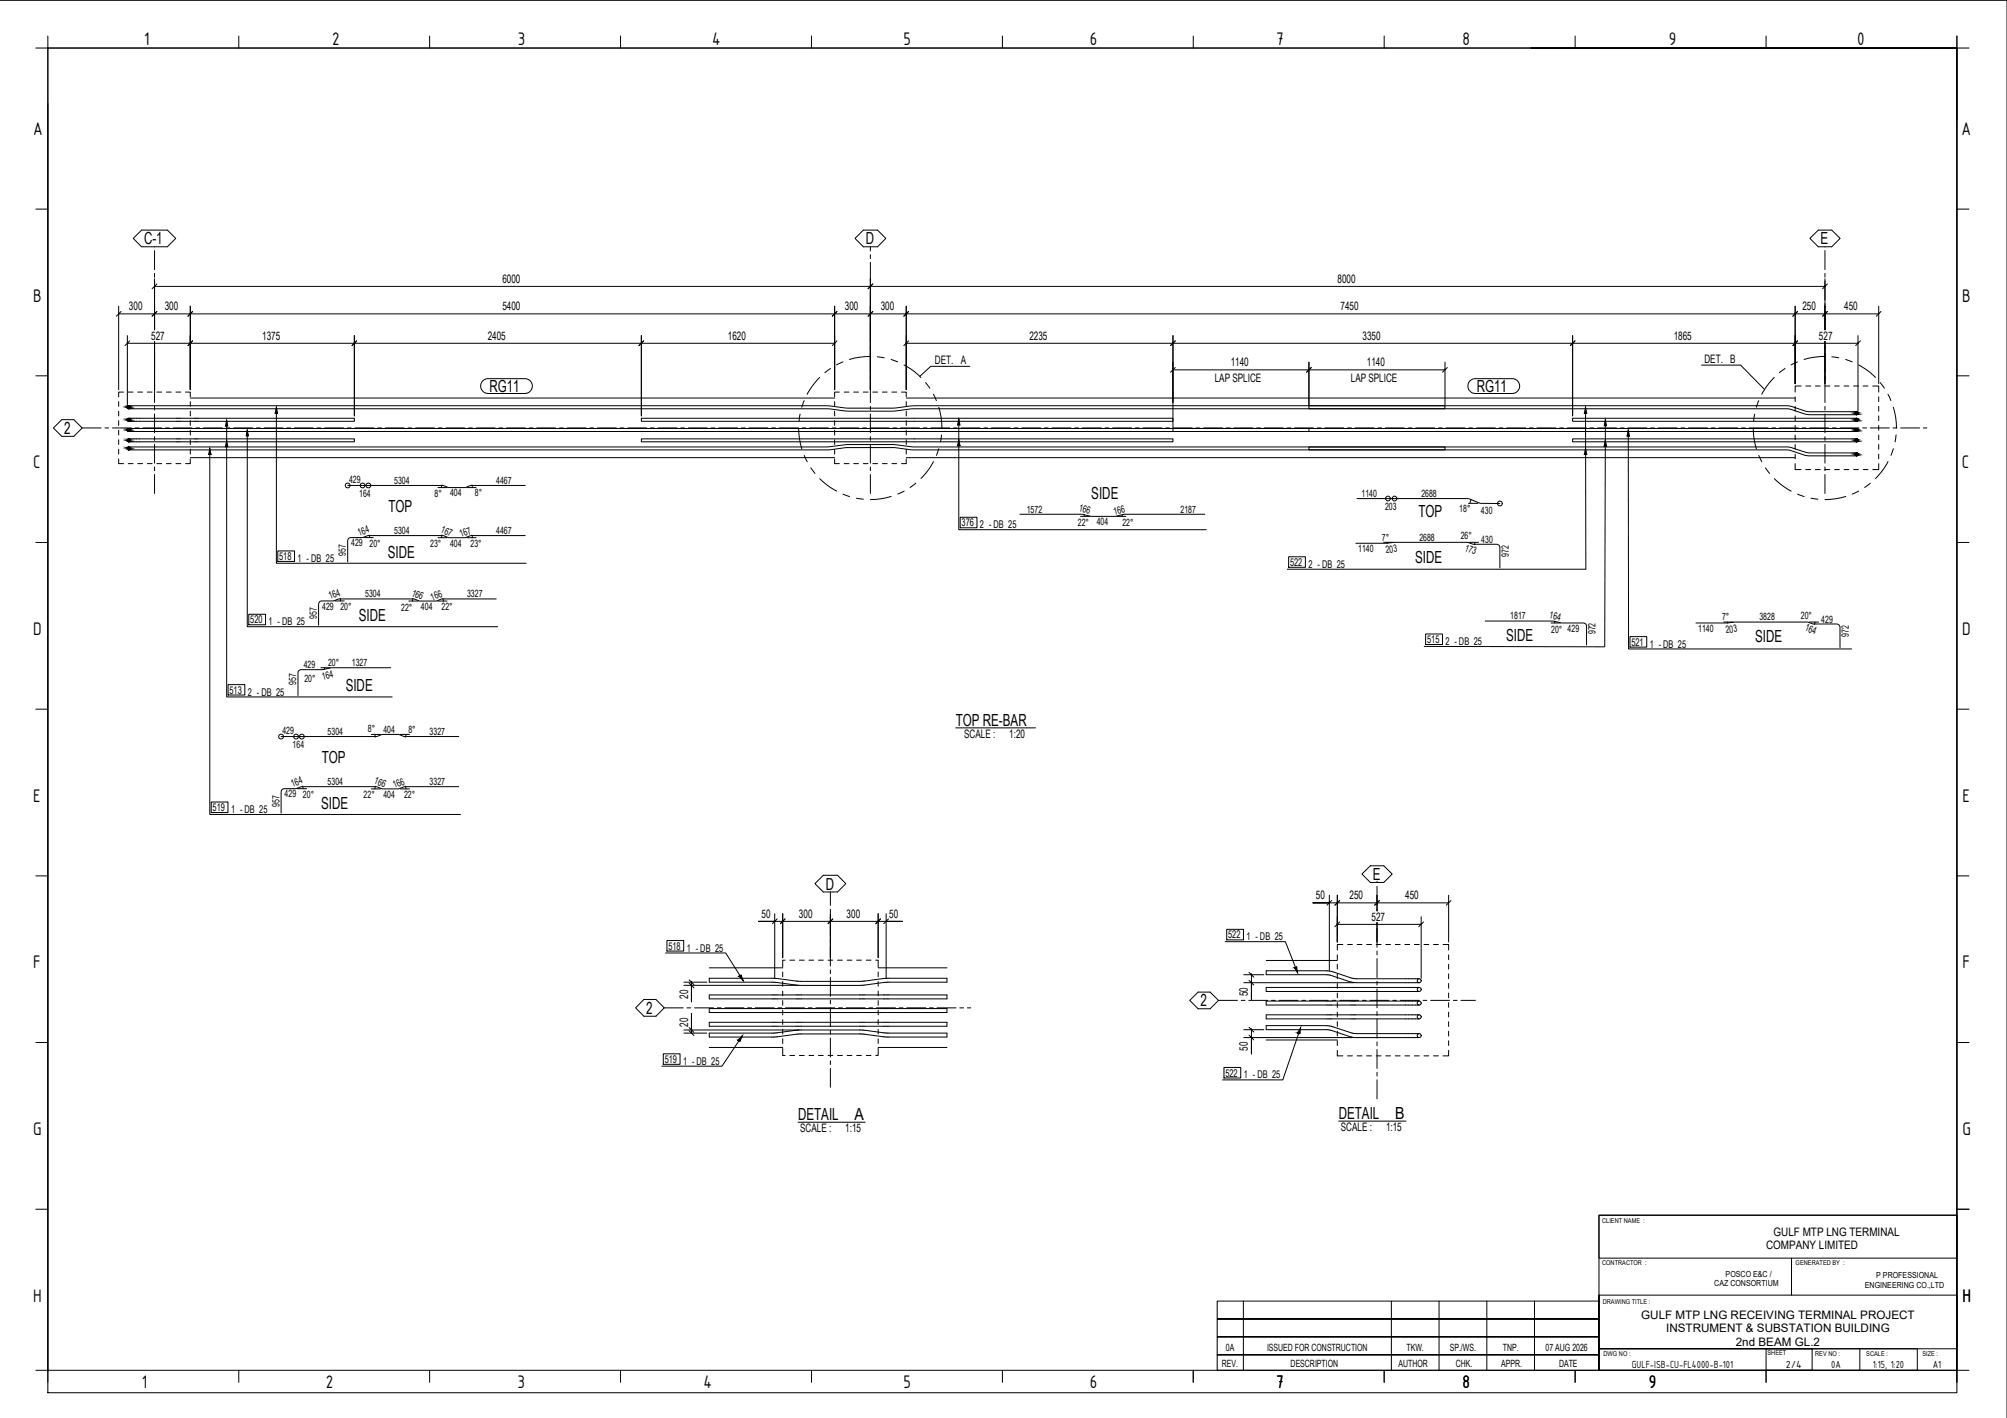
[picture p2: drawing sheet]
<svg xmlns="http://www.w3.org/2000/svg" width="841mm" height="594mm" viewBox="0 0 841 594" stroke-linecap="round" stroke-linejoin="round" font-family="sans-serif">
<!-- layer: S-GRID -->
<g fill="none" stroke="#000" stroke-width=".42">
<path d="M55.8 99.9l3.5-3.5h10.8l3.5 3.5-3.5 3.5h-10.8zM358.3 99.9l3.5-3.5h5.9l3.5 3.5-3.5 3.5h-5.9zM758.4 99.9l3.5-3.5h5.7l3.5 3.5-3.5 3.5h-5.7zM64.8 103.4h.1M64.8 105v8M64.8 114.5v1.6M64.8 117.7v8M364.7 103.4v1.7M364.7 106.7v1.6M364.7 109.9v7.9M364.7 119.4v1.6M764.7 103.4h.1"/>
<path d="M764.7 105v8M764.7 114.5v1.6M764.7 117.7v8M64.8 127.2v1.6M64.8 130.4v7.7M364.7 122.6v7.9M364.7 132.1v1.6M364.7 135.3v7.9M764.7 127.2v1.6M764.7 130.4v7.7M64.8 143.1v.1M64.8 144.8v1.6"/>
<path d="M64.8 148v7.9M64.8 157.5v1.6M364.7 144.8v1.6M364.7 148v7.9M364.7 157.5v1.6M764.7 143.1v.1M764.7 144.8v1.6M764.7 148v7.9M764.7 157.5v1.6M22.4 179.3l3.5-3.5h5l3.5 3.5-3.5 3.5h-5zM34.4 179.3h8M44 179.3h1.5"/>
<path d="M47.1 179.3h8M56.7 179.3h1.5M59.8 179.3h8M64.8 160.7v7.9M64.8 170.2v1.6M64.8 173.4v7.9M69.4 179.3h1.5M72.5 179.3h8M82.1 179.3h1.5M85.2 179.3h8M94.8 179.3h1.5M97.9 179.3h8"/>
<path d="M107.5 179.3h1.5M110.6 179.3h8M120.2 179.3h1.5M123.3 179.3h8M132.9 179.3h1.5M136 179.3h8M145.6 179.3h1.5M148.7 179.3h8M158.3 179.3h1.5M161.4 179.3h8M171 179.3h1.5M174.1 179.3h8"/>
<path d="M183.7 179.3h1.5M186.8 179.3h8M196.4 179.3h1.5M199.5 179.3h8M209.1 179.3h1.5M212.2 179.3h8M221.8 179.3h1.5M224.9 179.3h8M234.5 179.3h1.5M237.6 179.3h8M247.2 179.3h1.5M250.3 179.3h8"/>
<path d="M259.9 179.3h1.5M263 179.3h8M272.6 179.3h1.5M275.7 179.3h8M285.3 179.3h1.5M288.4 179.3h8M298 179.3h1.5M301.1 179.3h8M310.7 179.3h1.5M313.8 179.3h8M323.4 179.3h1.5M326.5 179.3h8"/>
<path d="M336.1 179.3h1.5M339.2 179.3h8M348.8 179.3h1.5M351.9 179.3h8M361.5 179.3h1.5M364.6 179.3h8M364.7 160.7v7.9M364.7 170.2v1.6M364.7 173.4v7.9M374.2 179.3h1.5M377.3 179.3h8M386.9 179.3h1.5"/>
<path d="M390 179.3h8M399.6 179.3h1.5M402.7 179.3h8M412.3 179.3h1.5M415.4 179.3h8M425 179.3h1.5M428.1 179.3h8M437.7 179.3h1.5M440.8 179.3h8M450.4 179.3h1.5M453.5 179.3h8M463.1 179.3h1.6"/>
<path d="M466.2 179.3h8M475.8 179.3h1.6M478.9 179.3h8M488.5 179.3h1.6M491.6 179.3h8M501.2 179.3h1.6M504.3 179.3h8M513.9 179.3h1.6M517 179.3h8M526.6 179.3h1.6M529.7 179.3h8M539.3 179.3h1.6"/>
<path d="M542.4 179.3h8M552 179.3h1.6M555.1 179.3h8M564.7 179.3h1.6M567.8 179.3h8M577.4 179.3h1.6M580.5 179.3h8M590.1 179.3h1.6M593.2 179.3h8M602.8 179.3h1.6M605.9 179.3h8M615.5 179.3h1.6"/>
<path d="M618.6 179.3h8M628.2 179.3h1.6M631.3 179.3h8M640.9 179.3h1.6M644 179.3h8M653.6 179.3h1.6M656.7 179.3h8M666.3 179.3h1.6M669.4 179.3h8M679 179.3h1.6M682.1 179.3h8M691.7 179.3h1.6"/>
<path d="M694.8 179.3h8M704.4 179.3h1.6M707.5 179.3h8M717.1 179.3h1.6M720.2 179.3h8M729.8 179.3h1.6M732.9 179.3h8M742.5 179.3h1.6M745.6 179.3h8M755.2 179.3h1.6M758.3 179.3h8M764.7 160.7v7.9"/>
<path d="M764.7 170.2v1.6M764.7 173.4v7.9M767.9 179.3h1.6M771 179.3h8M780.6 179.3h1.6M783.7 179.3h8M793.3 179.3h1.6M796.4 179.3h8M806 179.3h1.5M64.8 182.9v1.6M64.8 186.1v7.9M64.8 195.6v1.6"/>
<path d="M64.8 198.8v7.9M364.7 182.9v1.6M364.7 186.1v7.9M364.7 195.6v1.6M364.7 198.8v7.9M764.7 182.9v1.6M764.7 186.1v7.9M764.7 195.6v1.6M764.7 198.8v7.9M341.5 370.2l3.5-3.5h6l3.4 3.5-3.4 3.5h-6zM348 373.7v5.6M570.7 366.2l3.5-3.5h5.7l3.5 3.5-3.5 3.5h-5.7z"/>
<path d="M577 369.7h.1M577 371.3v7.9M348 380.9v1.6M348 384.1v7.9M348 393.6v1.6M348 396.8v7.9M577 380.8v.8M577 386.5v.8M577 388.9v7.9M577 398.4v1.6M269.8 418.7h5.1l3.5 3.5-3.5 3.6h-5.1l-3.5-3.6zM348 406.3v1.6"/>
<path d="M348 409.5v7.9M348 419v1.6M498.5 419.1l3.6-3.5h5l3.5 3.5-3.5 3.5h-5zM510.6 419.1h7.9M520.1 419.1h1.6M523.3 419.1h7.9M532.8 419.1h1.6M536 419.1h7.9M545.5 419.1h1.6M548.7 419.1h7.9M558.2 419.1h1.6M561.4 419.1h7.9"/>
<path d="M570.9 419.1h1.6M574.1 419.1h7.9M577 401.6v7.9M577 411.1v1.6M577 414.3v7.9M583.6 419.1h1.6M586.8 419.1h7.9M596.3 419.1h1.6M599.5 419.1h7.9M609 419.1h1.6M612.2 419.1h6.1M278.4 422.2h7.9"/>
<path d="M287.9 422.2h1.6M291.1 422.2h7.9M300.6 422.2h1.6M303.8 422.2h7.9M313.3 422.2h1.6M316.5 422.2h7.9M326 422.2h1.6M329.2 422.2h7.9M338.7 422.2h1.6M341.9 422.2h7.9M348 422.2v7.9M348 431.7v1.6"/>
<path d="M348 434.9v7.9M351.4 422.2h1.6M354.6 422.2h7.9M364.1 422.2h1.6M367.3 422.2h7.9M376.8 422.2h1.6M380 422.2h7.9M389.5 422.2h1.6M392.7 422.2h7.9M402.2 422.2h1.6M405.4 422.2h1.4M577 423.8v1.6"/>
<path d="M577 427v7.9M577 436.5v1.6M577 439.7v7.9M348 444.4v1.6M348 447.6v7.9M577 449.2v1.6M577 452.4v7.9"/>
</g>
<!-- layer: Part -->
<path d="M79.7 166.8h270M379.8 166.8h372.4M79.7 191.7h270M379.8 191.7h372.4M297.2 405.5h30.8M368 405.5h28.8M530.6 402.4h29.8M297.2 438.8h30.8M368 438.8h28.8M530.6 435.7h29.8" fill="none" stroke="#000" stroke-width=".42"/>
<!-- layer: OtherObjectType -->
<g fill="none" stroke="#000" stroke-width=".42">
<path d="M.1 .1h840.9v594M20.1 15.1v5h-5.1M100.1 15.1v5M180 15.1v5M260 15.1v5M340 15.1v5M420.1 15.1v5M500 15.1v5M580 15.1v5M660 15.1v5M740.1 15.1v5M820 15.1v564"/>
<path d="M641.6 20.1h178.4h-799.9v554h805M825.1 20.1h-5.1v30.2M20.1 43.4v531.2M15 87.6h5.1M820 87.6h5.1M15 157.5h5.1M820 157.5h5.1M15 227.3h5.1M820 227.3h5.1M15 297.1h5.1M820 297.1h5.1M400.5 304.9h33.4"/>
<path d="M15 367h5.1M820 367h5.1M15 436.8h5.1M820 436.8h5.1M334.4 470.2h28.2M561 469.7h28.1M15 506.6h5.1M670 509.1h150v18h-150zM670 509.1h150v65h-150h89.4v-9h-89.4h150v-22.5h-150v31.5zM820 506.6h5.1M750.7 527.1v15.5M510.1 545.1h159.9v29h-159.9v-6.5h159.9h-159.9v-7.5h159.9h-159.9v-7.5h159.9h-159.9z"/>
<path d="M521 545.1v29M583 545.2v28.9M603 545.2v28.9M623 545.1v29M643 545.1v29M15 574.1h5.1v5M100.1 574.1v5M180 574.1v5M260 574.1v5M340 574.1v5M420.1 574.1v5M500 574.1v5"/>
<path d="M580 574.1v5M660 574.1v5M740.1 565.1h63.3v9h-63.3zM740.1 574.1v5M779.3 565.1v9"/>
</g>
<!-- layer: ReinforcingBar -->
<g fill="none" stroke="#000" stroke-width=".42">
<path d="M54 175.2h94.5v1.3h-94.5M54 170h292.4l8.8 1h19.1l8.8-1h222.4v1.3h-222.8l-8.8 1h-18.3l-8.8-1h-292.8M54 179.5h494.5v1.3h-494.5M268.8 175.2h222.7v1.3h-222.7zM778 175.2h-119v1.3h119M778 172.5h-20.2l-6.9-2.2-2.2-.3h-200.2v1.3h200.7l8 2.4 20.8 .1M778 179.5h-286.5v1.3h286.5M54 183.9h94.5v1.2h-94.5M54 187.3h292.8l8.4-1.1h19.1l8.4 1.1h222.8v1.2h-223.3l-7.5-1h-19.9l-7.5 1h-293.3M268.8 183.9h222.7v1.2h-222.7zM778 183.9h-119v1.2h119M778 189.8h-19.7l-9-2.5h-200.8v1.2h200.2l9 2.5h20.3"/>
<path d="M297.2 416.8h99.6v1.7h-99.6zM297.2 409.8h26.9l11.2 1.4h25.4l11.2-1.4h24.9v1.7h-24.9l-10.6 1.3h-25.5l-11.8-1.3h-26.8zM594.7 410.1h-26.3l-1.8-.3-8.1-2.7-2.1-.3-25.8-.1v1.7h26.3l8.7 2.9 2.1 .4h27M594.7 419.4h-64.1v1.7h64.1M594.7 413.7h-64.1v1.7h64.1M297.2 428.3h99.6v1.7h-99.6zM297.2 432.8h26.8l10.6-1.3h26.7l10.6 1.3h24.9v1.7h-25.5l-10.6-1.3h-25.4l-10.6 1.3h-27.5zM297.2 422.5h99.6v1.7h-99.6zM594.7 433h-26.3l-1.8-.2-8.7-2.8-1.5-.3h-25.8v1.7h25.7l11.4 3.3h27M594.7 425.2h-64.1v1.7h64.1"/>
<circle cx="54" cy="170.6" r=".65"/>
<circle cx="54" cy="175.9" r=".64"/>
<circle cx="778" cy="175.9" r=".62"/>
<circle cx="778" cy="173.1" r=".62"/>
<circle cx="54" cy="180.1" r=".65"/>
<circle cx="54" cy="187.9" r=".64"/>
<circle cx="54" cy="184.5" r=".64"/>
<circle cx="778" cy="180.1" r=".63"/>
<circle cx="778" cy="190.4" r=".62"/>
<circle cx="778" cy="184.5" r=".62"/>
<circle cx="145.7" cy="203.4" r="1"/>
<circle cx="151.9" cy="203.4" r="1"/>
<circle cx="154.4" cy="203.4" r="1"/>
<circle cx="628.5" cy="210.9" r="1.01"/>
<circle cx="117.8" cy="308.6" r="1.01"/>
<circle cx="124" cy="308.6" r="1"/>
<circle cx="126.5" cy="308.6" r="1"/>
<circle cx="594.7" cy="410.9" r=".82"/>
<circle cx="594.7" cy="414.5" r=".82"/>
<circle cx="594.7" cy="433.9" r=".84"/>
<circle cx="594.7" cy="420.2" r=".84"/>
<circle cx="594.7" cy="426" r=".82"/>
</g>
<g fill="#000" stroke="#000" stroke-width=".42">
<path d="M53.5 176.3h.9zM53.5 171.1h.9zM53.7 175.3h.5zM53.7 170h.5zM53.7 179.5h.5zM777.6 176.3h.9zM777.6 173.6h.9zM777.8 175.3h.4zM777.8 172.6h.4zM777.8 179.5h.4zM53.5 184.9h.9zM53.5 188.3h.9z"/>
<path d="M53.5 180.6h.9zM53.7 183.9h.5zM53.7 187.3h.5zM777.6 184.9h.9zM777.6 190.8h.9zM777.6 180.6h.9zM777.8 183.9h.4zM777.8 189.8h.4z"/>
<path d="M53.5 176.3l.7 .2zM53.7 176.5h.5z"/>
<path d="M53.5 171.1l.7 .1zM53.7 171.2h.5z"/>
<path d="M53.7 175.3l.7 .1zM53.5 175.4h.9z"/>
<path d="M53.7 170l.7 .2zM53.5 170.2h.9z"/>
<path d="M53.7 179.5l.7 .2zM53.5 179.7h.9z"/>
<path d="M53.5 175.4l1.1 .2zM53.5 175.4l1.1 .2h-1.2z"/>
<path d="M53.5 170.2l1.1 .2zM53.5 170.2l1.1 .2h-1.2z"/>
<path d="M53.5 179.7l1.1 .2zM53.5 179.7l1.1 .2h-1.2z"/>
<path d="M53.4 175.6l1.2 .3v-.3zM53.4 175.6l1.2 .3h-1.2z"/>
<path d="M53.4 176.1l1 .2 .2-.2zM53.4 176.1l1 .2z"/>
<path d="M53.4 170.4l1.2 .2v-.2zM53.4 170.4l1.2 .2h-1.2z"/>
<path d="M53.4 170.9l1 .2 .2-.2zM53.4 170.9l1 .2z"/>
<path d="M53.4 179.9l1.2 .2v-.2zM53.4 179.9l1.2 .2h-1.2z"/>
<path d="M53.4 175.9l1.2 .2v-.2zM53.4 175.9l1.2 .2h-1.2z"/>
<path d="M53.4 170.6l1.2 .3v-.3zM53.4 170.6l1.2 .3h-1.2z"/>
<path d="M777.6 176.3l.6 .2zM777.8 176.5h.4z"/>
<path d="M777.6 173.6l.6 .1zM777.8 173.7h.4z"/>
<path d="M777.8 175.3l.7 .1zM777.6 175.4h.9z"/>
<path d="M777.8 172.6l.7 .1zM777.6 172.7h.9z"/>
<path d="M777.8 179.5l.7 .2zM777.6 179.7h.9z"/>
<path d="M777.6 175.4l1 .2zM777.6 175.4l1 .2h-1.2z"/>
<path d="M777.6 172.7l1 .2zM777.6 172.7l1 .2h-1.2z"/>
<path d="M777.6 179.7l1 .2zM777.6 179.7l1 .2h-1.2z"/>
<path d="M777.4 175.6l1.2 .3v-.3zM777.4 175.6l1.2 .3h-1.2z"/>
<path d="M777.4 176.1l1.1 .2 .1-.2zM777.4 176.1l1.1 .2z"/>
<path d="M777.4 172.9l1.2 .2zM777.4 172.9l1.2 .2h-1.2z"/>
<path d="M777.4 173.4l1.1 .2 .1-.2zM777.4 173.4l1.1 .2z"/>
<path d="M777.4 179.9l1.2 .2v-.2zM777.4 179.9l1.2 .2h-1.2z"/>
<path d="M777.4 175.9l1.2 .2v-.2zM777.4 175.9l1.2 .2h-1.2z"/>
<path d="M777.4 173.1l1.2 .3v-.3zM777.4 173.1l1.2 .3h-1.2z"/>
<path d="M53.5 184.9l.7 .2zM53.7 185.1h.5z"/>
<path d="M53.5 188.3l.7 .1zM53.7 188.4h.5z"/>
<path d="M53.5 180.6l.7 .1zM53.7 180.7h.5z"/>
<path d="M53.7 183.9l.7 .1zM53.5 184h.9z"/>
<path d="M53.7 187.3l.7 .1zM53.5 187.4h.9z"/>
<path d="M53.5 184l1.1 .2zM53.5 184l1.1 .2h-1.2z"/>
<path d="M53.5 187.4l1.1 .2zM53.5 187.4l1.1 .2h-1.2z"/>
<path d="M53.4 184.2l1.2 .3zM53.4 184.2l1.2 .3h-1.2z"/>
<path d="M53.4 184.7l1 .2 .2-.2zM53.4 184.7l1 .2z"/>
<path d="M53.4 187.6l1.2 .3v-.3zM53.4 187.6l1.2 .3h-1.2z"/>
<path d="M53.4 188.1l1 .2 .2-.2zM53.4 188.1l1 .2z"/>
<path d="M53.4 180.4l1 .2 .2-.2zM53.4 180.4l1 .2z"/>
<path d="M53.4 184.5l1.2 .2v-.2zM53.4 184.5l1.2 .2h-1.2z"/>
<path d="M53.4 187.9l1.2 .2v-.2zM53.4 187.9l1.2 .2z"/>
<path d="M53.4 180.1l1.2 .3v-.3zM53.4 180.1l1.2 .3h-1.2z"/>
<path d="M777.6 184.9l.6 .2zM777.8 185.1h.4z"/>
<path d="M777.6 190.8l.6 .1zM777.8 190.9h.4z"/>
<path d="M777.6 180.6l.6 .1zM777.8 180.7h.4z"/>
<path d="M777.8 183.9l.7 .1zM777.6 184h.9z"/>
<path d="M777.8 189.8l.7 .1zM777.6 189.9h.9z"/>
<path d="M777.6 184l1 .2zM777.6 184l1 .2h-1.2z"/>
<path d="M777.6 189.9l1 .2zM777.6 189.9l1 .2h-1.2z"/>
<path d="M777.4 184.2l1.2 .3zM777.4 184.2l1.2 .3h-1.2z"/>
<path d="M777.4 184.7l1.1 .2 .1-.2zM777.4 184.7l1.1 .2z"/>
<path d="M777.4 190.1l1.2 .3v-.3zM777.4 190.1l1.2 .3h-1.2z"/>
<path d="M777.4 190.6l1.1 .2 .1-.2zM777.4 190.6l1.1 .2z"/>
<path d="M777.4 180.4l1.1 .2 .1-.2zM777.4 180.4l1.1 .2z"/>
<path d="M777.4 184.5l1.2 .2v-.2zM777.4 184.5l1.2 .2h-1.2z"/>
<path d="M777.4 190.4l1.2 .2v-.2zM777.4 190.4l1.2 .2z"/>
<path d="M777.4 180.1l1.2 .3v-.3zM777.4 180.1l1.2 .3h-1.2z"/>
</g>
<!-- layer: GraphicObject -->
<g fill="none" stroke="#000" stroke-width=".42">
<path d="M49.7 168.2v2M49.7 172.3v2M49.7 176.2v2M51.8 164.3h-2.1v2M53.7 164.3h2M57.7 164.3h2.1M61.8 164.3h1.9M65.7 164.3h2.1M69.8 164.3h1.9M73.7 164.3h2.1M77.8 164.3h1.9v2M79.7 168.2v2"/>
<path d="M79.7 172.3v2M79.7 176.2v2M349.7 168.2v2M349.7 172.3v2M349.7 176.2v2M351.7 164.3h-2v2M353.8 164.3h2M357.7 164.3h2M361.8 164.3h2M365.7 164.3h2M369.8 164.3h2M373.7 164.3h2"/>
<path d="M377.8 164.3h2v2M379.8 168.2v2M379.8 172.3v2M379.8 176.2v2M752.2 166.3v1.9M752.2 170.2v2.1M752.2 174.3v1.9M752.2 178.2v2M754.7 161.7h-2.5v2.6M756.7 161.7h2.1M760.8 161.7h1.9M764.7 161.7h2.1"/>
<path d="M768.8 161.7h1.9M772.7 161.7h2.1M776.8 161.7h1.9M780.7 161.7h2.1M784.8 161.7h2.5v2.6M787.3 166.3v1.9M787.3 170.2v2.1M787.3 174.3v1.9M787.3 178.2v2M49.7 192.2v2h2.1M49.7 180.2v2.1M49.7 184.2v2"/>
<path d="M49.7 188.2v2.1M53.7 194.2h2M57.7 194.2h2.1M61.8 194.2h1.9M65.7 194.2h2.1M69.8 194.2h1.9M73.7 194.2h2.1M79.7 192.2v2h-1.9M79.7 180.2v2.1M79.7 184.2v2M79.7 188.2v2.1M349.7 192.2v2h2"/>
<path d="M349.7 180.2v2.1M349.7 184.2v2M349.7 188.2v2.1M353.8 194.2h2M357.7 194.2h2M361.8 194.2h2M365.7 194.2h2M369.8 194.2h2M373.7 194.2h2M379.8 192.2v2h-2M379.8 180.2v2.1M379.8 184.2v2"/>
<path d="M379.8 188.2v2.1M752.2 194.2v2.5h2.5M752.2 182.3v1.9M752.2 186.2v2M752.2 190.3v1.9M756.7 196.7h2.1M760.8 196.7h1.9M764.7 196.7h2.1M768.8 196.7h1.9M772.7 196.7h2.1M776.8 196.7h1.9M780.7 196.7h2.1"/>
<path d="M787.3 194.2v2.5h-2.5M787.3 182.3v1.9M787.3 186.2v2M787.3 190.3v1.9M562.7 395.7h-2.3v2.3M564.7 395.7h2M568.7 395.7h2M572.7 395.7h2M576.7 395.7h2M580.7 395.7h2M584.7 395.7h2M588.7 395.7h2"/>
<path d="M592.7 395.7h2M596.7 395.7h2M600.7 395.7h2M604.7 395.7h2.3v2.3M328 407.2v2M328 411.2v2M328 415.2v2M328 419.2v2M329 402.3h-1v2.9M331 402.3h2M335 402.3h2M339 402.3h2"/>
<path d="M343 402.3h2M347 402.3h2M351 402.3h2M355 402.3h2M359 402.3h2M363 402.3h2M367 402.3h1v2.9M368 407.2v2M368 411.2v2M368 415.2v2M368 419.2v2M560.4 400v2.1"/>
<path d="M560.4 404v2M560.4 408v2.1M560.4 412v2M560.4 416v2.1M607 400v2.1M607 404v2M607 408v2.1M607 412v2M607 416v2.1M328 439.2v3h1M328 423.2v2M328 427.2v2"/>
<path d="M328 431.2v2M328 435.2v2M368 439.2v3h-1M368 423.2v2M368 427.2v2M368 431.2v2M368 435.2v2M560.4 420v2M560.4 424v2.1M560.4 428v2M560.4 432v2.1M560.4 436v2"/>
<path d="M607 420v2M607 424v2.1M607 428v2M607 432v2.1M607 436v2M331 442.2h2M335 442.2h2M339 442.2h2M343 442.2h2M347 442.2h2M351 442.2h2M355 442.2h2"/>
<path d="M359 442.2h2M363 442.2h2M560.4 440v2.4h2.3M564.7 442.4h2M568.7 442.4h2M572.7 442.4h2M576.7 442.4h2M580.7 442.4h2M584.7 442.4h2M588.7 442.4h2M592.7 442.4h2M596.7 442.4h2"/>
<path d="M600.7 442.4h2M607 440v2.4h-2.3"/>
</g>
<!-- layer: Z-DIMENSIONS -->
<g fill="none" stroke="#000" stroke-width=".42">
<path d="M64.8 120h.1M64.8 120h299.9M64.8 116.8v21.3M65.7 119l-2 2M364.7 120h400M364.7 120h.1M364.7 116.8v46.5M365.7 119l-1.9 2M764.7 120h.1M764.7 116.8v21.3M765.8 119l-2 2M49.7 131.5h.1"/>
<path d="M49.7 131.5h15.1M49.7 128.3v35M50.7 130.5l-1.9 2M64.8 131.5h14.9M64.8 131.5h.1M65.7 130.5l-2 2M79.7 131.5h270M79.7 131.5h.1M79.7 128.3v35M80.7 130.5l-1.9 2M349.7 131.5h15M349.7 131.5h.1"/>
<path d="M349.7 128.3v35M350.7 130.5l-1.9 2M364.7 131.5h15.1M364.7 131.5h.1M365.7 130.5l-1.9 2M379.8 131.5h.1M379.8 131.5h384.9M379.8 128.3v35M380.7 130.5l-2 2M752.2 131.5h.1M752.2 128.3v32.5M753.3 130.5l-2 2"/>
<path d="M764.7 131.5h22.6M764.7 131.5h.1M765.8 130.5l-2 2M787.3 131.5h.1M787.3 128.3v32.5M788.2 130.5l-1.9 2M53.4 143.8h.1M53.4 143.8h95.1M53.4 140.6v29M54.3 142.8l-1.9 2M64.8 143.1v20.2M79.7 143.8h.1"/>
<path d="M80.7 142.8l-1.9 2M148.5 143.8h120.3M148.5 143.8h.1M148.5 140.6v33.7M149.5 142.8l-2 2M268.8 143.8h80.9M268.8 143.8h.1M268.8 140.6v33.7M269.7 142.8l-2 2M349.7 143.8h.1M350.7 142.8l-1.9 2M379.8 143.8h.1"/>
<path d="M379.8 143.8h111.7M380.7 142.8l-2 2M491.5 143.8h167.5M491.5 143.8h.1M491.5 155h.1M491.5 140.6v38.6M491.5 155h114M492.5 142.8l-2 2M492.5 154l-2 1.9M548.5 155h.1M548.5 151.7v17.9M549.5 154l-2 1.9"/>
<path d="M605.5 155h.1M605.5 151.7v17.9M606.5 154l-2 1.9M659 143.8h93.2M659 143.8h.1M659 140.6v33.7M660 142.8l-2 2M752.2 143.8h.1M752.2 143.8h26.4M753.3 142.8l-2 2M764.7 143.1v17.7M778.6 143.8h.1"/>
<path d="M778.6 140.6v31.5M779.6 142.8l-2 2M550.1 378.3h7h-7M557.1 378.3h.1M557.1 378.3h19.9M557.1 375v31.5M558 377.3l-2 1.9M560.4 378.3h.1M560.4 375v19.7M561.4 377.3l-2 1.9M577 378.3h30M577 378.3h.1"/>
<path d="M577 375v6.6M578 377.3l-1.9 1.9M607 378.3h.1M607 375v19.7M608 377.3l-1.9 1.9M317.8 386h6.8h-6.8M324.6 386h.1M324.6 386h23.4M324.6 382.8v26.9M325.7 385l-2 2M328 386h.1M328 382.8v18.4"/>
<path d="M329 385l-2 2M348 386h20M348 386h.1M348 382.8v18.4M349 385l-2 2M368 386h3.3M368 386h.1M368 382.8v18.4M369 385l-2 2M371.3 386h6.9zM371.3 382.8v27M372.3 385l-2 2"/>
<path d="M560.4 387.3h.1M560.4 387.3h35.1M561.4 386.3l-2 2M577 386.5v8.2M595.5 387.3h.1M595.5 384.1v25.8M596.5 386.3l-2 2M286.6 412.8h47.9M286.6 411.5h9.6M288.8 411.8l2 2M288.8 410.5l2 2M289.8 412.8h.1"/>
<path d="M289.8 411.5h.1M289.8 419.7v-6.9v6.9M289.8 411.5v1.3M521.2 411.7h46.2M521.2 408.4h8.4M523.4 410.7l2 2M523.4 407.4l2 2M524.4 411.7h.1M524.4 408.4h.1M524.4 418.6v-6.9v6.9M524.4 408.4v3.3M286.6 432.8h9.6"/>
<path d="M286.6 431.5h48.2M288.8 431.9l2 1.9M288.8 430.5l2 2M289.8 432.8h.1M289.8 424.6v6.9zM289.8 431.5v1.3M521.2 434.7h45.5M521.2 431.4h8.4M523.4 433.7l2 2M523.4 430.4l2 2M524.4 434.7h.1M524.4 431.4h.1"/>
<path d="M524.4 431.4v3.3M524.4 441.6v-6.9v6.9"/>
</g>
<!-- layer: ReinforcingBarMark -->
<g fill="none" stroke="#000" stroke-width=".42">
<path d="M95 176v116h69.3M115.8 170.6v65.4h104.7M401.8 175.6v46.3h103.7M664.4 170.5l.1 68h-125.1M672.7 175.9l-.2 94.9M87.9 187.9v153.3h105.1M103.6 180.1v82.5h104.9M682.3 180.1l.1 91.8h93.5M145.7 203.4h39.9l2.4 .9h7l2.4-.9h22.7M183.5 204.3h3.9M185.2 203.2l-.2 1.1M195.6 204.3h3.9"/>
<path d="M197.8 203.2l.2 1.1M402.4 216.7h7v4.4h-7zM427.3 215.4h26.2l3.6 .9h10.3l3.6-.9h33.9M452.8 216.3h3.9M454.3 215.7v.6M467.9 216.3h3.9M470.2 215.7l.1 .6M568.6 208.9h46.6M615.4 210.9h3.9M615.4 208.9l4.9 2 8.2 .1M616.5 209.4l-.5 1.5M116.4 230.8h7v4.4h-7z"/>
<path d="M152.5 225.2h3.9M154.7 224.2l.2 1M183.5 225.3h3.9M185.2 224.2l-.2 1.1M195.6 225.3h3.9M197.8 224.2l.2 1.1M220.1 224.4h-22.7l-2.4 .9h-7l-2.4-.9h-31.3l-2.6 .8h-4.7a1.3 1.3 0 0 0-1.3 1.3v8.9M540 233.3h7v4.4h-7zM568.1 227.6h13.2l2.9-.4h30.8l2.3 .8h9.9a1.3 1.3 0 0 1 1.3 1.3v8.6M579.8 227.2h3.9M581.3 227.2v.4M615.6 227.2h3.9"/>
<path d="M618.1 227.2l-.3 1M104.3 257.4h7v4.4h-7zM140.4 251.8h3.9M142.6 250.7l.1 1.1M171.3 251.8h3.9M173 250.7l-.2 1.1M183.4 251.8h3.9M185.6 250.7l.2 1.1M207.9 250.9h-22.7l-2.4 .9h-7l-2.4-.9h-31.3l-2.5 .9h-4.8a1.3 1.3 0 0 0-1.3 1.3v8.8M134.5 279.8h3.9M136 279.8v.6M163.7 279.8h-24.9l-3.5 .8h-9.1a1.3 1.3 0 0 0-1.3 1.3v9.5"/>
<path d="M596.8 270.8l75.7 .2M597.4 265.6h7.1v4.4h-7.1zM622.4 260.2h28.5l3.4 .8h9.2a1.3 1.3 0 0 1 1.3 1.3v7.9M650 261h3.9M651.5 260.4v.6M683 266.7h7.1v4.4h-7.1zM710.7 261h13.2l2.9-.4h30.7l2.3 .8h9.9a1.38 1.38 0 0 1 1.3 1.3v8.6M722.3 260.6h3.9M723.8 260.6v.4M758.1 260.6h4M760.5 260.6l-.1 1M95.6 286.8h7v4.4h-7z"/>
<path d="M117.8 308.6h40l2.4-.9h6.8l2.4 .9h22.8M155.6 307.7h3.9M157.1 307.7l.2 1.1M167.7 307.7h3.9M170.1 307.7l-.2 1.1M88.5 336h7v4.4h-7zM124.6 330.4h3.9M126.8 329.4l.2 1M155.6 330.5h3.9M157.3 329.4l-.2 1.1M167.7 330.5h3.9M169.9 329.4l.2 1.1"/>
<path d="M192.2 329.6h-22.7l-2.6 .9h-6.6l-2.6-.9h-31.3l-2.5 .8h-4.8a1.3 1.3 0 0 0-1.3 1.3v8.9M278.9 399.3h25.2l7.3 11.6M279.5 394.1h7v4.4h-7zM513.4 394.5h25.2l5.2 13.1M514 389.4h7.1v4.4h-7.1zM311.1 434l-8.6 12.7h-25.2M545 430.5l-7.5 21.9h-25.2M277.9 441.5h7.1v4.4h-7.1zM512.9 447.2h7v4.4h-7z"/>
<circle cx="581.6" cy="208.9" r=".99"/>
<circle cx="584.4" cy="208.9" r=".99"/>
</g>
<g fill="#000" stroke="#000" stroke-width=".42">
<path d="M95 176l.4 2.5h-.9zM401.8 175.6l.5 2.5h-1zM672.7 175.9l.5 2.5h-1zM103.6 180.1l.5 2.5h-.9z"/>
<path d="M115.8 170.6l.5 2.5h-1zM115.3 173.1h1z"/>
<path d="M664.4 170.7l.5 2.5h-1zM663.9 173.2h1z"/>
<path d="M87.9 187.9l.5 2.5h-1zM87.4 190.4h1z"/>
<path d="M95 184.6l.4 2.5h-.9zM94.5 187.1h.9z"/>
<path d="M401.8 184.2l.5 2.5h-1zM401.3 186.7h1z"/>
<path d="M664.4 187.9l.5 2.5h-1zM663.9 190.4h1z"/>
<path d="M672.7 184.5l.5 2.5h-1zM672.2 187h1z"/>
<path d="M682.3 180.1l.5 2.5h-1zM681.8 182.6h1z"/>
<path d="M309.7 409l.8-.5 .2 .5zM309.7 409l1.7 1.9-.7-1.9z"/>
<path d="M542.4 405.4l.9-.4 .1 .4zM542.4 405.4l1.4 2.2-.4-2.2z"/>
<path d="M311.1 434l-.8 1.8h-1.1zM309.2 435.8l.9 .5 .2-.5z"/>
<path d="M545 430.5l-.3 2.2h-1zM543.7 432.7l1 .4v-.4z"/>
</g>
<!-- layer: Text -->
<path d="M202.4 159.4l2.1-.8h15.5a3.1 3.1 0 0 1 3.1 3.1 3.1 3.1 0 0 1-3.1 3.2h-15.5a3.1 3.1 0 0 1-2.9-2 3.1 3.1 0 0 1 .8-3.5zM615.7 159.9l1.4-1.1 1.1-.2h15.5a3.1 3.1 0 0 1 3.1 3.1 3.1 3.1 0 0 1-3.1 3.2h-15.5a3.1 3.1 0 0 1-2.8-1.8 3.1 3.1 0 0 1 .3-3.2z" fill="none" stroke="#000" stroke-width=".42"/>
<!-- layer: DetailSymbol -->
<g fill="none" stroke="#000" stroke-width=".42">
<path d="M343.5 158.1l-2.3 2.5-3 4.6M348 154.4l-2.4 1.7M353.2 151.6l-2.7 1.3M364.7 149.3l-4.5 .4-4.2 .9M367.6 149.5l2.9 .4M373.4 150.6l2.8 1M378.8 152.9l4.6 2.9 2.5 2.3M406.4 153.5h-16.4l-4.5 4.2M713 153h16.4l10 10.2M743.5 158.1l-2.3 2.5-3 4.6M748 154.4l-2.4 1.7M753.2 151.6l-2.6 1.3"/>
<path d="M764.7 149.3l-4.4 .4-4.3 .9M767.6 149.5l2.9 .4M773.4 150.6l2.8 1M778.8 152.9l4.6 2.9 2.5 2.3M334.7 179.3a29.9 29.9 0 0 0 1.3 8.8M335.3 173.5l-.5 2.9M337 167.9l-1 2.7M387.9 160.3l1.7 2.4M391.1 165.2l1.3 2.6M393.4 170.6a29.4 29.4 0 0 1 1.3 8.7M734.7 179.3a29.9 29.9 0 0 0 1.3 8.8M735.3 173.5l-.4 2.9"/>
<path d="M737 167.9l-1 2.7M787.9 160.3l1.7 2.4M791.2 165.2l1.2 2.6M793.4 170.6a29.4 29.4 0 0 1 1.3 8.7M337 190.8l1.3 2.7M339.8 196l1.7 2.3M391.1 193.4l-1.6 2.8-3.6 4.3M393.4 188l-1 2.8M394.5 182.2l-.4 2.9M737 190.8l1.3 2.7M739.8 196l1.7 2.3M791.2 193.4l-1.7 2.8-3.6 4.3"/>
<path d="M793.4 188l-1 2.8M794.5 182.2l-.4 2.9M343.5 200.5l4.3 3.6 2.8 1.7M353.3 207l2.7 1M358.9 208.7l2.9 .4M373.5 208a29.9 29.9 0 0 1-8.8 1.3M378.9 205.8l-2.7 1.2M383.7 202.5l-2.3 1.7M743.5 200.5l4.3 3.6 2.8 1.7M753.3 207l2.7 1M758.9 208.7l2.9 .4M773.5 208a29.9 29.9 0 0 1-8.8 1.3"/>
<path d="M778.9 205.8l-2.7 1.2M783.7 202.5l-2.3 1.7"/>
</g>
<!-- layer: 0 -->
<path d="M20.1 20.1h799.9v563.4h-799.9z" fill="none" stroke="#000" stroke-width=".42"/>
<g font-size="8.2">
<text x="60.4" y="18.9">1</text>
<text x="139.2" y="18.9">2</text>
<text x="216.9" y="18.9">3</text>
<text x="298.4" y="18.9">4</text>
<text x="378.7" y="18.9">5</text>
<text x="456.7" y="18.9">6</text>
<text x="534.7" y="18.9">7</text>
<text x="612.8" y="18.9">8</text>
<text x="699.3" y="18.9">9</text>
<text x="778.2" y="18.9">0</text>
<text x="13.9" y="56.6">A</text>
<text x="821.9" y="56.6">A</text>
<text x="13.9" y="126.4">B</text>
<text x="822.2" y="126.4">B</text>
<text x="13.9" y="196.2">C</text>
<text x="822.1" y="196.2">C</text>
<text x="13.9" y="266">D</text>
<text x="822.2" y="266">D</text>
<text x="13.9" y="335.9">E</text>
<text x="822.4" y="335.9">E</text>
<text x="13.9" y="405.7">F</text>
<text x="822.4" y="405.7">F</text>
<text x="13.9" y="475.5">G</text>
<text x="822.4" y="475.5">G</text>
<text x="13.9" y="545.4">H</text>
<text x="822.4" y="545.4">H</text>
<text x="59.5" y="581.6">1</text>
<text x="136.5" y="581.6">2</text>
<text x="216.8" y="581.6">3</text>
<text x="294.8" y="581.6">4</text>
<text x="378.7" y="581.6">5</text>
<text x="456.7" y="581.6">6</text>
<text x="534.7" y="581.6">7</text>
<text x="612.8" y="581.6">8</text>
<text x="690.9" y="581.6">9</text>
</g>
<g font-size="7">
<text x="60.4" y="102.4">C-1</text>
<text x="362.8" y="102.4">D</text>
<text x="762.9" y="102.4">E</text>
<text x="205.1" y="164.2">RG11</text>
<text x="618.8" y="164.2">RG11</text>
<text x="26.9" y="181.8">2</text>
<text x="457.3" y="209.1">SIDE</text>
<text x="162.8" y="214.5">TOP</text>
<text x="594.3" y="216.4">TOP</text>
<text x="162.5" y="233.6">SIDE</text>
<text x="593" y="235.7">SIDE</text>
<text x="150.3" y="260.2">SIDE</text>
<text x="631.1" y="268.5">SIDE</text>
<text x="735.5" y="269.1">SIDE</text>
<text x="144.9" y="289.7">SIDE</text>
<text x="400.5" y="304.2">TOP RE-BAR</text>
<text x="134.9" y="319.7">TOP</text>
<text x="134.6" y="338.8">SIDE</text>
<text x="575.2" y="368.7">E</text>
<text x="346" y="372.7">D</text>
<text x="270.8" y="424.7">2</text>
<text x="503.1" y="421.6">2</text>
<text x="334.4" y="469.4">DETAIL</text>
<text x="358.1" y="469.4">A</text>
<text x="561" y="469">DETAIL</text>
<text x="584.7" y="469">B</text>
</g>
<g font-size="4.9">
<text x="210.5" y="118.5">6000</text>
<text x="560.5" y="118.5">8000</text>
<text x="54" y="130">300</text>
<text x="69" y="130">300</text>
<text x="210.5" y="130">5400</text>
<text x="354.1" y="130">300</text>
<text x="369" y="130">300</text>
<text x="561.7" y="130">7450</text>
<text x="755.3" y="130">250</text>
<text x="772.8" y="130">450</text>
<text x="63.4" y="142.3">527</text>
<text x="109.9" y="142.3">1375</text>
<text x="204.4" y="142.3">2405</text>
<text x="305" y="142.3">1620</text>
<text x="431.4" y="142.3">2235</text>
<text x="571" y="142.3">3350</text>
<text x="701.4" y="142.3">1865</text>
<text x="762.2" y="142.3">527</text>
<text x="391.7" y="152.5">DET. A</text>
<text x="515.7" y="153.5">1140</text>
<text x="572.8" y="153.5">1140</text>
<text x="714.2" y="151.9">DET. B</text>
<text x="509" y="160.2">LAP SPLICE</text>
<text x="566.1" y="160.2">LAP SPLICE</text>
<text x="404" y="309.2">SCALE :</text>
<text x="422.9" y="309.2">1:20</text>
<text x="551.5" y="376.8">50</text>
<text x="565.5" y="376.8">250</text>
<text x="588.8" y="376.8">450</text>
<text x="319.1" y="384.6">50</text>
<text x="334.8" y="384.6">300</text>
<text x="354.8" y="384.6">300</text>
<text x="372.6" y="384.6">50</text>
<text x="574.7" y="385.8">527</text>
<text x="288.3" y="418.4" transform="rotate(-90 288.3 418.4)">20</text>
<text x="522.9" y="417.3" transform="rotate(-90 522.9 417.3)">50</text>
<text x="288.3" y="430.2" transform="rotate(-90 288.3 430.2)">20</text>
<text x="522.9" y="440.2" transform="rotate(-90 522.9 440.2)">50</text>
<text x="561.9" y="474">SCALE :</text>
<text x="580.8" y="474">1:15</text>
<text x="335.3" y="474.4">SCALE :</text>
<text x="354.2" y="474.4">1:15</text>
<text x="743.2" y="517.7">GULF MTP LNG TERMINAL</text>
<text x="740.1" y="523.4">COMPANY LIMITED</text>
<text x="687.7" y="552.5">GULF MTP LNG RECEIVING TERMINAL PROJECT</text>
<text x="698.2" y="558.2">INSTRUMENT &amp; SUBSTATION BUILDING</text>
<text x="727.4" y="563.9">2nd BEAM GL.2</text>
</g>
<g font-size="4.7">
<text x="683.8" y="573.1">GULF-ISB-CU-FL4000-B-101</text>
<text x="748.4" y="573.1">2/4</text>
<text x="767.3" y="573.1">0A</text>
<text x="784.8" y="573.1">1:15, 1:20</text>
<text x="809.9" y="573.1">A1</text>
</g>
<g font-size="4.5">
<text x="403" y="220.5">376</text>
<text x="410.7" y="221.3">2 - DB 25</text>
<text x="117" y="234.6">518</text>
<text x="124.7" y="235.4">1 - DB 25</text>
<text x="540.6" y="237.1">522</text>
<text x="548.3" y="237.9">2 - DB 25</text>
<text x="104.8" y="261.1">520</text>
<text x="112.6" y="261.9">1 - DB 25</text>
<text x="598" y="269.4">515</text>
<text x="605.7" y="270.2">2 - DB 25</text>
<text x="683.6" y="270.5">521</text>
<text x="691.3" y="271.3">1 - DB 25</text>
<text x="96.2" y="290.6">513</text>
<text x="103.9" y="291.4">2 - DB 25</text>
<text x="89.1" y="339.8">519</text>
<text x="96.8" y="340.6">1 - DB 25</text>
<text x="514.6" y="393.1">522</text>
<text x="522.3" y="393.9">1 - DB 25</text>
<text x="280.1" y="397.9">518</text>
<text x="287.8" y="398.7">1 - DB 25</text>
<text x="278.5" y="445.3">519</text>
<text x="286.2" y="446.1">1 - DB 25</text>
<text x="513.5" y="451">522</text>
<text x="521.2" y="451.8">1 - DB 25</text>
</g>
<g font-size="4.2">
<text x="146.2" y="202.4">429</text>
<text x="165.2" y="202.7">5304</text>
<text x="207.9" y="202.7">4467</text>
<text x="150.5" y="208">164</text>
<text x="182.1" y="208.3">8°</text>
<text x="188.6" y="208">404</text>
<text x="199" y="208">8°</text>
<text x="570.5" y="208.1">1140</text>
<text x="595.6" y="208.3">2688</text>
<text x="430.3" y="214.8">1572</text>
<text x="451.9" y="214.1" transform="rotate(14 451.9 214.1)">166</text>
<text x="467" y="215.8" transform="rotate(-14 467 215.8)">166</text>
<text x="494.7" y="214.8">2187</text>
<text x="580.4" y="213.7">203</text>
<text x="611.5" y="214.4">18°</text>
<text x="620.6" y="215.4">430</text>
<text x="451.7" y="220.3">22°</text>
<text x="459.6" y="220.1">404</text>
<text x="470.4" y="220.3">22°</text>
<text x="150.5" y="224.6" transform="rotate(-20 150.5 224.6)">164</text>
<text x="165.2" y="223.7">5304</text>
<text x="184.4" y="222.9" transform="rotate(22 184.4 222.9)">167</text>
<text x="193.3" y="225.1" transform="rotate(-21 193.3 225.1)">167</text>
<text x="207.9" y="223.7">4467</text>
<text x="579.1" y="226.5">7°</text>
<text x="594.8" y="226.5">2688</text>
<text x="612.1" y="226">26°</text>
<text x="620.7" y="227.4">430</text>
<text x="145" y="232.8" transform="rotate(-90 145 232.8)">957</text>
<text x="147.2" y="228.8">429</text>
<text x="154.8" y="229.1">20°</text>
<text x="180.3" y="229.2">23°</text>
<text x="188.6" y="229">404</text>
<text x="197.2" y="229">23°</text>
<text x="569.1" y="231.3">1140</text>
<text x="580.8" y="231.8" transform="rotate(-7 580.8 231.8)">203</text>
<text x="613.6" y="230.7" transform="rotate(20 613.6 230.7)">173</text>
<text x="632.2" y="233.4" transform="rotate(-90 632.2 233.4)">972</text>
<text x="138.3" y="251.1" transform="rotate(-20 138.3 251.1)">164</text>
<text x="153" y="250.2">5304</text>
<text x="172.2" y="249.5" transform="rotate(22 172.2 249.5)">166</text>
<text x="181.1" y="251.7" transform="rotate(-21 181.1 251.7)">166</text>
<text x="195.7" y="250.2">3327</text>
<text x="135" y="255.4">429</text>
<text x="142.6" y="255.6">20°</text>
<text x="168.1" y="255.8">22°</text>
<text x="176.4" y="255.5">404</text>
<text x="185" y="255.5">22°</text>
<text x="132.8" y="259.3" transform="rotate(-90 132.8 259.3)">957</text>
<text x="632.9" y="259.5">1817</text>
<text x="649.1" y="258.9" transform="rotate(13 649.1 258.9)">164</text>
<text x="721.6" y="259.9">7°</text>
<text x="737.3" y="259.9">3828</text>
<text x="754.7" y="259.4">20°</text>
<text x="763.2" y="260.8">429</text>
<text x="650" y="265.3">20° 429</text>
<text x="668.6" y="265.7" transform="rotate(-90 668.6 265.7)">972</text>
<text x="711.6" y="264.7">1140</text>
<text x="723.3" y="265.2" transform="rotate(-7 723.3 265.2)">203</text>
<text x="756.1" y="264.1" transform="rotate(20 756.1 264.1)">164</text>
<text x="774.7" y="266.8" transform="rotate(-90 774.7 266.8)">972</text>
<text x="127.3" y="279.9">429</text>
<text x="137.5" y="279.1">20°</text>
<text x="147.4" y="279">1327</text>
<text x="124.1" y="287" transform="rotate(-90 124.1 287)">957</text>
<text x="127.5" y="285.6">20°</text>
<text x="135.2" y="284.8" transform="rotate(-13 135.2 284.8)">164</text>
<text x="118.3" y="307.6">429</text>
<text x="137.3" y="307.9">5304</text>
<text x="154.2" y="306.7">8°</text>
<text x="160.7" y="306.9">404</text>
<text x="171.1" y="307">8°</text>
<text x="180" y="307.9">3327</text>
<text x="122.6" y="313.2">164</text>
<text x="122.6" y="329.7" transform="rotate(-20 122.6 329.7)">164</text>
<text x="137.3" y="328.9">5304</text>
<text x="156.5" y="328.2" transform="rotate(22 156.5 328.2)">166</text>
<text x="180" y="328.9">3327</text>
<text x="119.3" y="334">429</text>
<text x="126.9" y="334.3">20°</text>
<text x="152.4" y="334.5">22°</text>
<text x="160.7" y="334.2">404</text>
<text x="165.4" y="330.3" transform="rotate(-22 165.4 330.3)">166</text>
<text x="169.3" y="334.2">22°</text>
<text x="117.1" y="338" transform="rotate(-90 117.1 338)">957</text>
<text x="513.7" y="566.1">0A</text>
<text x="530.9" y="566.1">ISSUED FOR CONSTRUCTION</text>
<text x="589.4" y="566.1">TKW.</text>
<text x="607.5" y="566.1">SP./WS.</text>
<text x="629.7" y="566.1">TNP.</text>
<text x="647.7" y="566.1">07 AUG 2026</text>
<text x="512" y="572.6">REV.</text>
<text x="540.8" y="572.6">DESCRIPTION</text>
<text x="586" y="572.6">AUTHOR</text>
<text x="610.1" y="572.6">CHK.</text>
<text x="629.1" y="572.6">APPR.</text>
<text x="653.3" y="572.6">DATE</text>
</g>
<g font-size="3.5">
<text x="718.3" y="538.8">CAZ CONSORTIUM</text>
<text x="723.1" y="534.8">POSCO E&amp;C /</text>
<text x="781.5" y="539.5">ENGINEERING CO.,LTD</text>
<text x="786.2" y="535.5">P PROFESSIONAL</text>
</g>
<g font-size="2.8">
<text x="671.4" y="512.4">CLIENT NAME :</text>
<text x="671.4" y="530">CONTRACTOR :</text>
<text x="752.5" y="530">GENERATED BY :</text>
<text x="671.6" y="546.4">DRAWING TITLE :</text>
<text x="671.9" y="567.9">DWG NO :</text>
<text x="740.6" y="567.6">SHEET</text>
<text x="760.6" y="568">REV NO :</text>
<text x="782.1" y="568.1">SCALE :</text>
<text x="805.5" y="568.3">SIZE :</text>
</g>
</svg>
